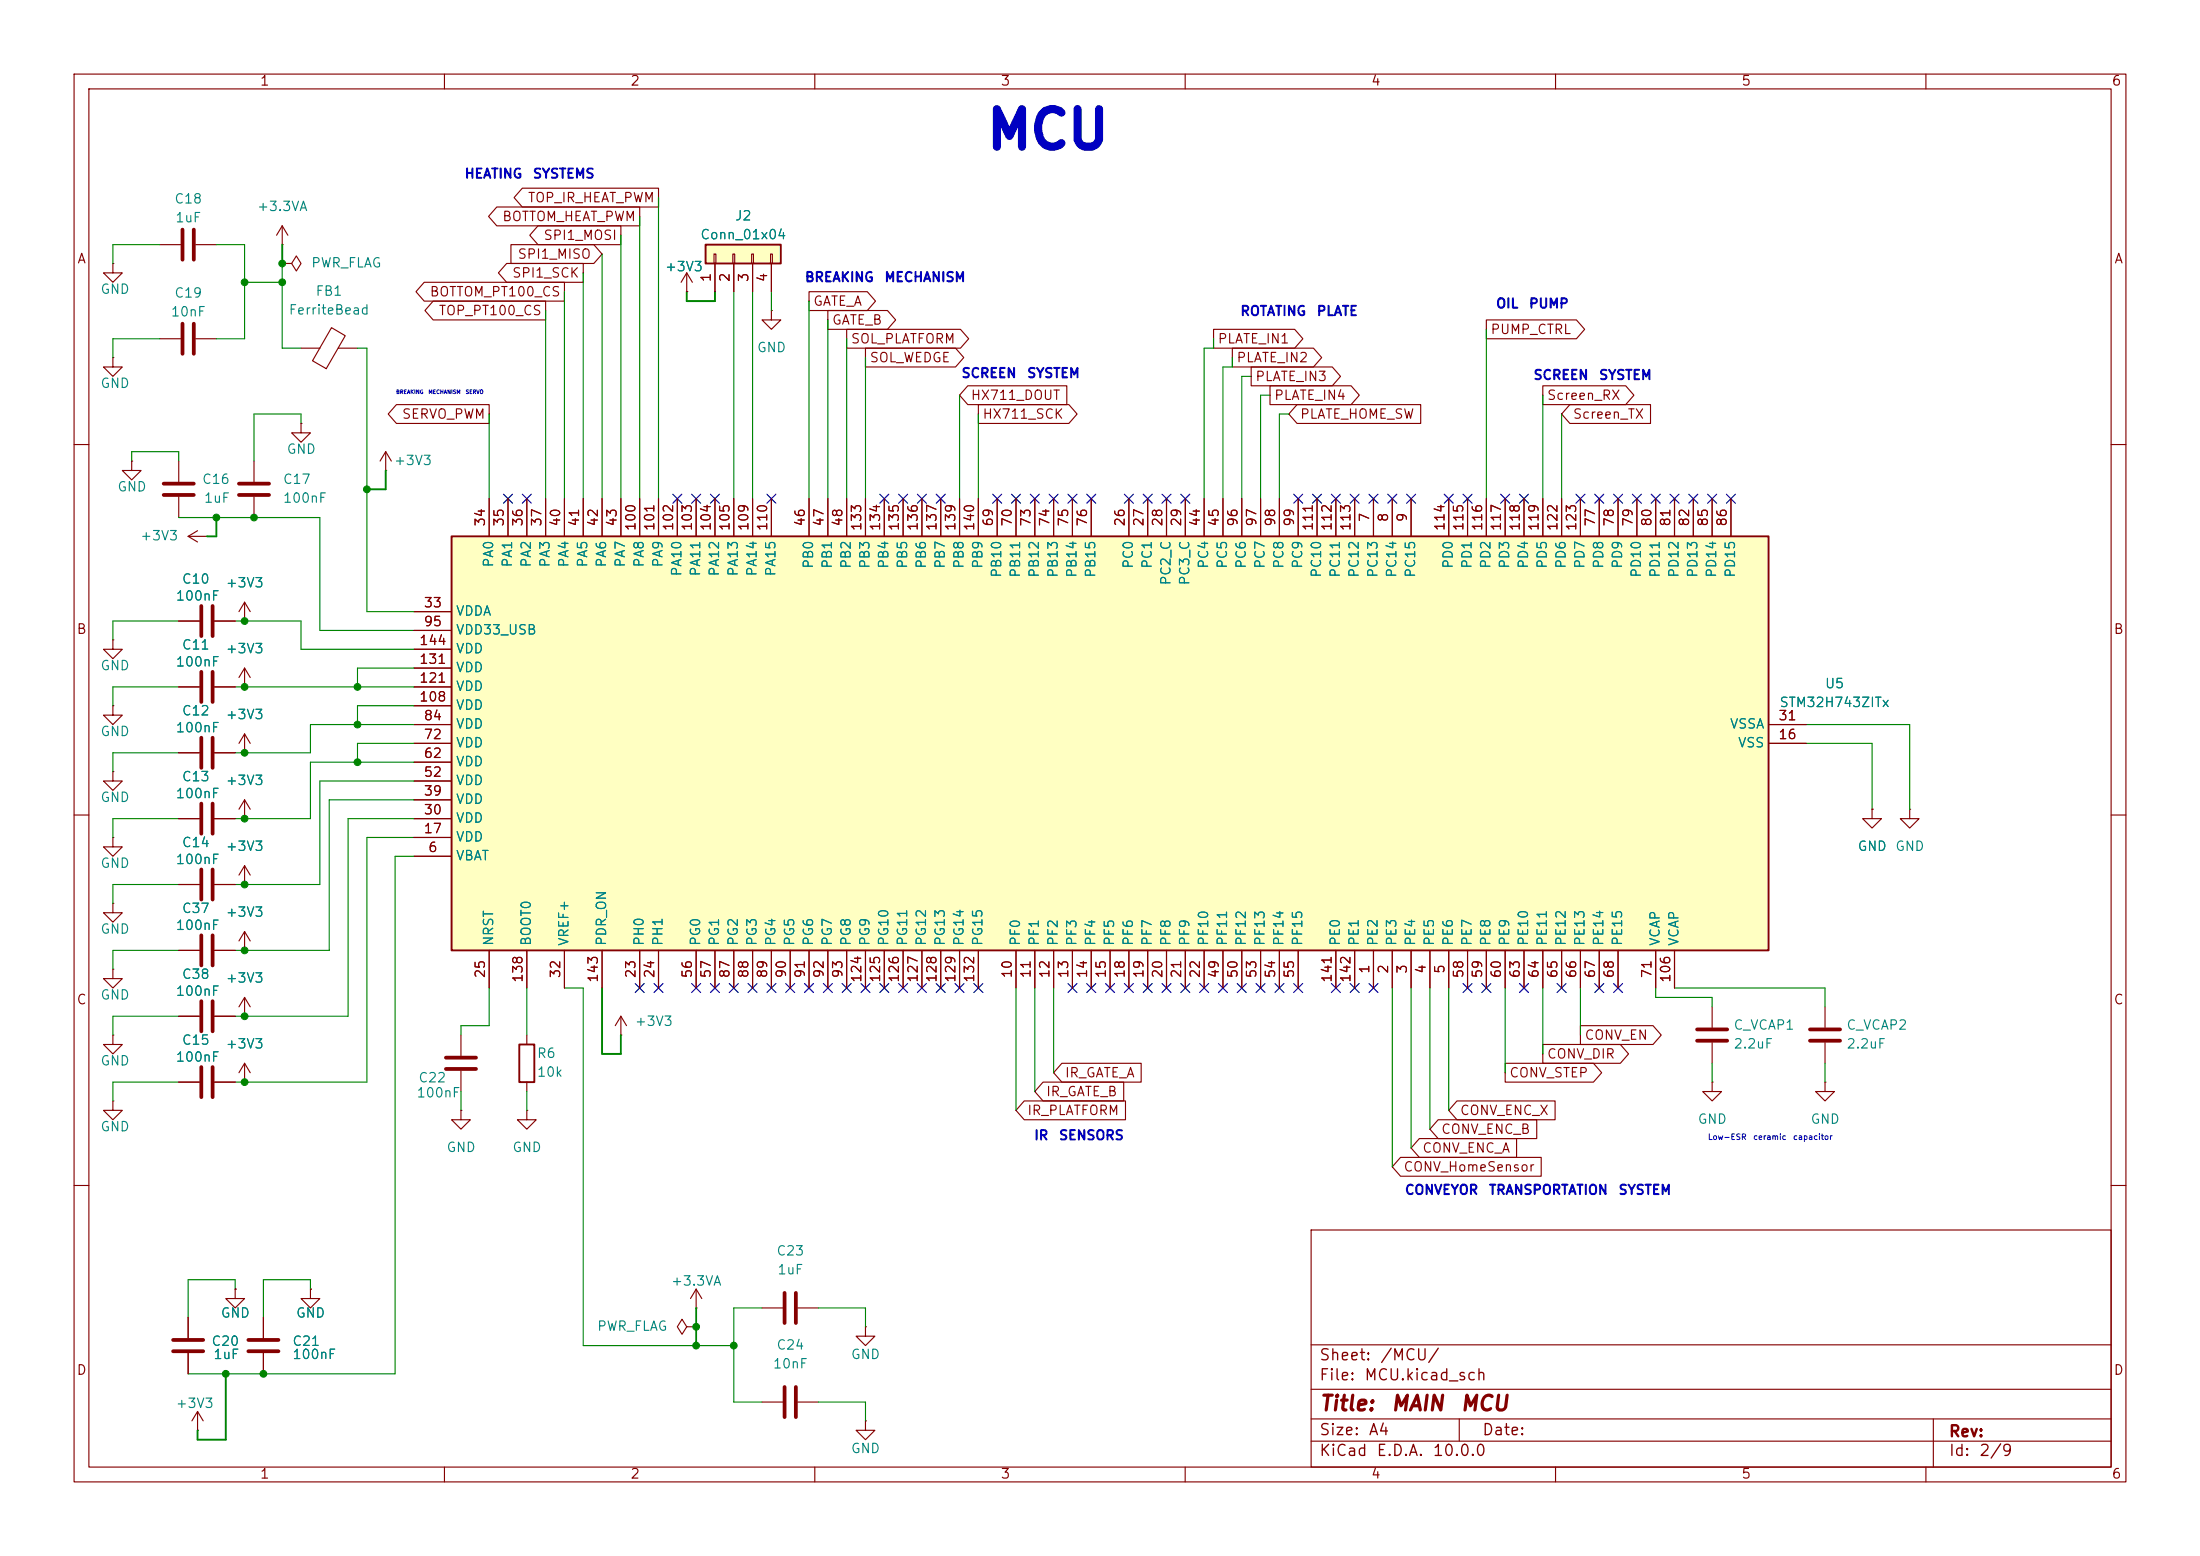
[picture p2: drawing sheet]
<svg xmlns="http://www.w3.org/2000/svg" width="297mm" height="210mm" viewBox="0 0 297 210" stroke-linecap="round" stroke-linejoin="round" font-family="sans-serif">
<g fill="none" stroke="#840000" stroke-width=".15">
<path d="M10 10h277v190h-277zM12 12h273v186h-273zM60 10v2M110 10v2M160 10v2M210 10v2M260 10v2M10 60h2M25.4 72.4l1.3 .8M25.4 72.4h2.5M26.7 71.6l-1.3 .8M27.9 72.4h.1"/>
<path d="M285 60h2M10 110h2M33 119.4h.1M33 116.8l-.7 1.3M33 116.8l.8 1.3M33 116.8v2.6M252.7 109.2v1.3h1.3l-1.3 1.3-1.2-1.3h1.2M252.7 109.2h.1M257.8 109.2v1.3h1.3l-1.3 1.3-1.3-1.3h1.3M257.8 109.2h.1M285 110h2M33 128.3h.1"/>
<path d="M33 125.7v2.6M33 125.7l-.7 1.3M33 125.7l.8 1.3M71.1 139.7v1.3M83.8 139.7h.1M83.8 137.2l-.7 1.2M83.8 137.2l.8 1.2M83.8 137.2v2.5M246.4 135.9v2.8M71.1 149.9v1.2h1.3l-1.3 1.3-1.3-1.3h1.3M71.1 149.9h.1M71.1 146.1v1.2"/>
<path d="M231.1 146.1v1.2h1.3l-1.3 1.3-1.2-1.3h1.2M231.1 146.1h.1M246.4 140.7v2.8M10 160h2M92.7 179.1l-.6 1-.7-1 .7-1 .6 1h1.3M94 179.1h.1M94 176.5h.1M94 174l.7 1.3M94 174l-.8 1.3M94 174v2.5M102.9 176.5h2.8M107.7 176.5h2.8"/>
<path d="M116.8 179.1v1.2h-1.2l1.2 1.3 1.3-1.3h-1.3M116.8 179.1h.1M177 166h108v32h-108zM285 160h2M60 198v2M102.9 189.2h2.8M107.7 189.2h2.8M110 198v2M116.8 191.8v1.2h-1.2l1.2 1.3 1.3-1.3h-1.3M116.8 191.8h.1M160 198v2M177 194.5h108"/>
<path d="M177 191.5h108M177 187.5h108M177 181.5h108M197 191.5v3M210 198v2M260 198v2M261 191.5v6.5"/>
</g>
<path d="M244.3 138.9h4.1M244.3 140.5h4.1M105.9 174.5v4.1M107.4 174.5v4.1M105.9 187.2v4.1M107.4 187.2v4.1" fill="none" stroke="#840000" stroke-width=".51"/>
<path d="M70.1 141h2v5.1h-2z" fill="none" stroke="#840000" stroke-width=".25"/>
<path d="M61 72.4h177.8v55.9h-177.8z" fill="#ffffc2"/>
<path d="M61 72.4h177.8v55.9h-177.8z" fill="none" stroke="#840000" stroke-width=".25"/>
<g fill="none" stroke="#840000" stroke-width=".15">
<path d="M15.2 35.6v1.2h1.3l-1.3 1.3-1.2-1.3h1.2M15.2 35.6h.1M21.6 33h2.8M26.4 33h2.8M38.1 33h.1M38.1 30.5l-.8 1.3M38.1 30.5l.8 1.3M38.1 30.5v2.5M92.7 39.4h.1M92.7 36.8l-.8 1.3M92.7 36.8l.8 1.3M92.7 36.8v2.6"/>
<path d="M15.2 48.3v1.2h1.3l-1.3 1.3-1.2-1.3h1.2M15.2 48.3h.1M21.6 45.7h2.8M26.4 45.7h2.8M40.6 57.2v1.2h1.3l-1.3 1.3-1.2-1.3h1.2M40.6 57.2h.1M17.8 62.2v1.3h1.2l-1.2 1.3-1.3-1.3h1.3M17.8 62.2h.1M66 67.3v5.1M68.6 67.3v5.1M71.1 67.3v5.1M73.7 67.3v5.1"/>
<path d="M76.2 67.3v5.1M78.7 67.3v5.1M81.3 67.3v5.1M83.8 67.3v5.1M86.4 67.3v5.1M88.9 67.3v5.1M91.4 67.3v5.1M94 67.3v5.1M96.5 67.3v5.1M99.1 67.3v5.1M101.6 67.3v5.1M104.1 67.3v5.1"/>
<path d="M109.2 67.3v5.1M111.8 67.3v5.1M114.3 67.3v5.1M116.8 67.3v5.1M119.4 67.3v5.1M121.9 67.3v5.1M124.5 67.3v5.1M127 67.3v5.1M129.5 67.3v5.1M132.1 67.3v5.1M134.6 67.3v5.1M137.2 67.3v5.1"/>
<path d="M139.7 67.3v5.1M142.2 67.3v5.1M144.8 67.3v5.1M147.3 67.3v5.1M152.4 67.3v5.1M154.9 67.3v5.1M157.5 67.3v5.1M160 67.3v5.1M162.6 67.3v5.1M165.1 67.3v5.1M167.6 67.3v5.1M170.2 67.3v5.1"/>
<path d="M172.7 67.3v5.1M175.3 67.3v5.1M177.8 67.3v5.1M180.3 67.3v5.1M182.9 67.3v5.1M185.4 67.3v5.1M188 67.3v5.1M190.5 67.3v5.1M195.6 67.3v5.1M198.1 67.3v5.1M200.7 67.3v5.1M203.2 67.3v5.1"/>
<path d="M205.7 67.3v5.1M208.3 67.3v5.1M210.8 67.3v5.1M213.4 67.3v5.1M215.9 67.3v5.1M218.4 67.3v5.1M221 67.3v5.1M223.5 67.3v5.1M226.1 67.3v5.1M228.6 67.3v5.1M231.1 67.3v5.1M233.7 67.3v5.1"/>
<path d="M33 92.7h.1M33 90.2l-.7 1.2M33 90.2l.8 1.2M33 90.2v2.5M55.9 97.8h5.1M55.9 82.6h5.1M55.9 85.1h5.1M55.9 95.3h5.1M55.9 92.7h5.1M55.9 90.2h5.1M55.9 87.6h5.1M238.8 97.8h5"/>
<path d="M55.9 115.6h5.1M55.9 100.3h5.1M55.9 113h5.1M55.9 110.5h5.1M55.9 108h5.1M55.9 105.4h5.1M55.9 102.9h5.1M238.8 100.3h5M66 128.3v5.1M71.1 128.3v5.1M76.2 128.3v5.1M81.3 128.3v5.1"/>
<path d="M86.4 128.3v5.1M88.9 128.3v5.1M94 128.3v5.1M96.5 128.3v5.1M99.1 128.3v5.1M101.6 128.3v5.1M104.1 128.3v5.1M106.7 128.3v5.1M109.2 128.3v5.1M111.8 128.3v5.1M114.3 128.3v5.1M116.8 128.3v5.1"/>
<path d="M119.4 128.3v5.1M121.9 128.3v5.1M124.5 128.3v5.1M127 128.3v5.1M129.5 128.3v5.1M132.1 128.3v5.1M137.2 128.3v5.1M139.7 128.3v5.1M142.2 128.3v5.1M144.8 128.3v5.1M147.3 128.3v5.1M149.9 128.3v5.1"/>
<path d="M152.4 128.3v5.1M154.9 128.3v5.1M157.5 128.3v5.1M160 128.3v5.1M162.6 128.3v5.1M165.1 128.3v5.1M167.6 128.3v5.1M170.2 128.3v5.1M172.7 128.3v5.1M175.3 128.3v5.1M180.3 128.3v5.1M182.9 128.3v5.1"/>
<path d="M185.4 128.3v5.1M188 128.3v5.1M190.5 128.3v5.1M193 128.3v5.1M195.6 128.3v5.1M198.1 128.3v5.1M200.7 128.3v5.1M203.2 128.3v5.1M205.7 128.3v5.1M208.3 128.3v5.1M210.8 128.3v5.1M213.4 128.3v5.1"/>
<path d="M215.9 128.3v5.1M218.4 128.3v5.1M223.5 128.3v5.1M226.1 128.3v5.1M246.4 146.1v1.2h1.2l-1.2 1.3-1.3-1.3h1.3M246.4 146.1h.1"/>
</g>
<path d="M24.6 31v4.1M26.2 31v4.1M24.6 43.7v4.1M26.2 43.7v4.1" fill="none" stroke="#840000" stroke-width=".51"/>
<path d="M95.2 33h10.2v2.6h-10.2z" fill="#ffffc2"/>
<path d="M95.2 33h10.2v2.6h-10.2z" fill="none" stroke="#840000" stroke-width=".25"/>
<g fill="none" stroke="#840000" stroke-width=".15">
<path d="M38.1 35.6h1.3l.6-1.1 .6 1.1-.6 1-.6-1M38.1 35.6h.1M57.3 38.1h18.9v2.5h-18.9l-1.1-1.2zM67.1 27.9h19.3v2.6h-19.3l-1.1-1.3zM68.4 35.6h10.3v2.5h-10.3l-1.1-1.3zM69 33h11.2l1.1 1.3-1.1 1.3h-11.2zM70.5 25.4h18.4v2.5h-18.4l-1.1-1.2zM72.6 30.5h11.2v2.5h-11.2l-1.1-1.2zM92.7 39.4h.1M96.4 34.3h.2v1.3h-.2zM96.5 35.6v3.8M98.9 34.3h.3v1.3h-.3z"/>
<path d="M99.1 35.6v3.8M101.5 34.3h.2v1.3h-.2zM101.6 35.6v3.8M104 34.3h.3v1.3h-.3zM104.1 35.6v3.8M109.2 39.4h7.9l1.1 1.2-1.1 1.3h-7.9zM40.6 47h2.6M44.8 44.2l1.8 1.1-2.6 4.5-1.8-1.1zM45.7 47h2.6M53.5 54.6h12.5v2.6h-12.5l-1.1-1.3zM58.5 40.6h15.2v2.6h-15.2l-1.1-1.3zM104.1 41.9v1.3h1.3l-1.3 1.3-1.2-1.3h1.2"/>
<path d="M104.1 41.9h.1M111.8 41.9h8l1.1 1.3-1.1 1.3h-8zM114.3 44.4h15.4l1.1 1.3-1.1 1.3h-15.4zM116.8 47h12.2l1.1 1.3-1.1 1.2h-12.2zM130.7 52.1h13.3v2.5h-13.3l-1.2-1.3zM132.1 54.6h12.2l1.1 1.3-1.1 1.3h-12.2zM163.8 44.4h11l1.1 1.3-1.1 1.3h-11zM166.4 47h10.9l1.1 1.3-1.1 1.2h-10.9zM168.9 49.5h11l1.1 1.3-1.1 1.3h-11zM171.4 52.1h11l1.1 1.2-1.1 1.3h-11zM175.1 54.6h16.7v2.6h-16.7l-1.1-1.3zM200.7 43.2h12.1l1.1 1.3-1.1 1.2h-12.1z"/>
<path d="M208.3 52.1h11.2l1.1 1.2-1.1 1.3h-11.2zM211.9 54.6h10.9v2.6h-10.9l-1.1-1.3zM24.1 62.2v2.8M24.1 67.1v2.8M34.3 62.2v2.8M34.3 67.1v2.8M52.1 63.5h.1M52.1 61l-.8 1.2M52.1 61l.7 1.2M52.1 61v2.5M66 67.3v5.1M68.6 67.3v5.1"/>
<path d="M71.1 67.3v5.1M73.7 67.3v5.1M76.2 67.3v5.1M78.7 67.3v5.1M81.3 67.3v5.1M83.8 67.3v5.1M86.4 67.3v5.1M88.9 67.3v5.1M91.4 67.3v5.1M94 67.3v5.1M96.5 67.3v5.1M99.1 67.3v5.1"/>
<path d="M101.6 67.3v5.1M104.1 67.3v5.1M109.2 67.3v5.1M111.8 67.3v5.1M114.3 67.3v5.1M116.8 67.3v5.1M119.4 67.3v5.1M121.9 67.3v5.1M124.5 67.3v5.1M127 67.3v5.1M129.5 67.3v5.1M132.1 67.3v5.1"/>
<path d="M134.6 67.3v5.1M137.2 67.3v5.1M139.7 67.3v5.1M142.2 67.3v5.1M144.8 67.3v5.1M147.3 67.3v5.1M152.4 67.3v5.1M154.9 67.3v5.1M157.5 67.3v5.1M160 67.3v5.1M162.6 67.3v5.1M165.1 67.3v5.1"/>
<path d="M167.6 67.3v5.1M170.2 67.3v5.1M172.7 67.3v5.1M175.3 67.3v5.1M177.8 67.3v5.1M180.3 67.3v5.1M182.9 67.3v5.1M185.4 67.3v5.1M188 67.3v5.1M190.5 67.3v5.1M195.6 67.3v5.1M198.1 67.3v5.1"/>
<path d="M200.7 67.3v5.1M203.2 67.3v5.1M205.7 67.3v5.1M208.3 67.3v5.1M210.8 67.3v5.1M213.4 67.3v5.1M215.9 67.3v5.1M218.4 67.3v5.1M221 67.3v5.1M223.5 67.3v5.1M226.1 67.3v5.1M228.6 67.3v5.1"/>
<path d="M231.1 67.3v5.1M233.7 67.3v5.1M15.2 86.4v1.2h1.3l-1.3 1.3-1.2-1.3h1.2M15.2 86.4h.1M15.2 95.3v1.2h1.3l-1.3 1.3-1.2-1.3h1.2M15.2 95.3h.1M24.1 92.7h2.8M24.1 83.8h2.8M29 92.7h2.7M29 83.8h2.7M33 83.8h.1M33 92.7h.1"/>
<path d="M33 81.3v2.5M33 99.1v2.5M33 99.1l-.7 1.2M33 99.1l.8 1.2M33 81.3l-.7 1.3M33 81.3l.8 1.3M55.9 92.7h5.1M55.9 97.8h5.1M55.9 82.6h5.1M55.9 85.1h5.1M55.9 95.3h5.1M55.9 90.2h5.1"/>
<path d="M55.9 87.6h5.1M238.8 97.8h5M15.2 113v1.3h1.3l-1.3 1.3-1.2-1.3h1.2M15.2 113h.1M15.2 104.1v1.3h1.3l-1.3 1.3-1.2-1.3h1.2M15.2 104.1h.1M24.1 119.4h2.8M24.1 110.5h2.8M24.1 101.6h2.8M29 119.4h2.7M29 110.5h2.7M29 101.6h2.7"/>
<path d="M33 110.5h.1M33 101.6h.1M33 119.4h.1M33 108v2.5M33 108l-.7 1.2M33 108l.8 1.2M55.9 110.5h5.1M55.9 115.6h5.1M55.9 100.3h5.1M55.9 113h5.1M55.9 108h5.1M55.9 105.4h5.1"/>
<path d="M55.9 102.9h5.1M238.8 100.3h5M252.7 109.2h.1M15.2 139.7v1.3h1.3l-1.3 1.2-1.2-1.2h1.2M15.2 139.7h.1M15.2 121.9v1.3h1.3l-1.3 1.3-1.2-1.3h1.2M15.2 121.9h.1M15.2 130.8v1.3h1.3l-1.3 1.3-1.2-1.3h1.2M15.2 130.8h.1M24.1 137.2h2.8M24.1 128.3h2.8M29 137.2h2.7"/>
<path d="M29 128.3h2.7M33 137.2h.1M33 128.3h.1M33 134.6l-.7 1.3M33 134.6l.8 1.3M33 134.6v2.6M62.2 139.7v2.8M66 128.3v5.1M71.1 128.3v5.1M76.2 128.3v5.1M81.3 128.3v5.1M86.4 128.3v5.1"/>
<path d="M88.9 128.3v5.1M94 128.3v5.1M96.5 128.3v5.1M99.1 128.3v5.1M101.6 128.3v5.1M104.1 128.3v5.1M106.7 128.3v5.1M109.2 128.3v5.1M111.8 128.3v5.1M114.3 128.3v5.1M116.8 128.3v5.1M119.4 128.3v5.1"/>
<path d="M121.9 128.3v5.1M124.5 128.3v5.1M127 128.3v5.1M129.5 128.3v5.1M132.1 128.3v5.1M137.2 128.3v5.1M139.7 128.3v5.1M142.2 128.3v5.1M144.8 128.3v5.1M147.3 128.3v5.1M149.9 128.3v5.1M152.4 128.3v5.1"/>
<path d="M154.9 128.3v5.1M157.5 128.3v5.1M160 128.3v5.1M162.6 128.3v5.1M165.1 128.3v5.1M167.6 128.3v5.1M170.2 128.3v5.1M172.7 128.3v5.1M175.3 128.3v5.1M180.3 128.3v5.1M182.9 128.3v5.1M185.4 128.3v5.1"/>
<path d="M188 128.3v5.1M190.5 128.3v5.1M193 128.3v5.1M195.6 128.3v5.1M198.1 128.3v5.1M200.7 128.3v5.1M203.2 128.3v5.1M205.7 128.3v5.1M208.3 128.3v5.1M210.8 128.3v5.1M213.4 138.4h9.8l1.1 1.3-1.1 1.3h-9.8zM213.4 128.3v5.1"/>
<path d="M215.9 128.3v5.1M218.4 128.3v5.1M223.5 128.3v5.1M226.1 128.3v5.1M231.1 135.9v2.8M15.2 148.6v1.3h1.3l-1.3 1.2-1.2-1.2h1.2M15.2 148.6h.1M24.1 146.1h2.8M29 146.1h2.7M33 146.1h.1M33 143.5v2.6M33 143.5l-.7 1.3"/>
<path d="M33 143.5l.8 1.3M62.2 149.9v1.2h1.3l-1.3 1.3-1.2-1.3h1.2M62.2 149.9h.1M62.2 144.5v2.8M138.3 148.6h13.6v2.5h-13.6l-1.1-1.2zM140.8 146h10.9v2.6h-10.9l-1.1-1.3zM143.4 143.5h10.7v2.6h-10.7l-1.2-1.3zM189.1 156.2h19v2.6h-19l-1.1-1.3zM191.6 153.7h13.1v2.5h-13.1l-1.1-1.3zM194.2 151.1h13.3v2.6h-13.3l-1.2-1.3zM196.7 148.6h13.2v2.5h-13.2l-1.1-1.2zM203.2 143.5h11.9l1.1 1.3-1.1 1.3h-11.9z"/>
<path d="M208.3 141h10.4l1.2 1.2-1.2 1.3h-10.4zM231.1 140.7v2.8M25.4 177.8v2.8M31.7 174v1.3h1.3l-1.3 1.2-1.2-1.2h1.2M31.7 174h.1M35.6 177.8v2.8M41.9 174v1.3h1.3l-1.3 1.2-1.3-1.2h1.3M41.9 174h.1M25.4 182.6v2.8M26.7 193h.1M26.7 190.5l-.8 1.3M26.7 190.5l.7 1.3"/>
<path d="M26.7 190.5v2.5M35.6 182.6v2.8"/>
</g>
<g fill="none" stroke="#840000" stroke-width=".51">
<path d="M22.1 65.3h4.1M22.1 66.8h4.1M32.3 65.3h4M32.3 66.8h4M27.2 81.8v4.1M27.2 90.7v4M27.2 99.6v4M28.7 81.8v4.1M28.7 90.7v4M28.7 99.6v4M27.2 108.5v4M27.2 117.3v4.1"/>
<path d="M28.7 108.5v4M28.7 117.3v4.1M27.2 126.2v4.1M27.2 135.1v4.1M28.7 126.2v4.1M28.7 135.1v4.1M229.1 138.9h4.1M27.2 144v4.1M28.7 144v4.1M60.2 142.7h4.1M60.2 144.3h4.1M229.1 140.5h4.1"/>
<path d="M23.4 182.4h4M23.4 180.8h4M33.5 182.4h4.1M33.5 180.8h4.1"/>
</g>
<g fill="none" stroke="#008400" stroke-width=".15">
<path d="M21.6 33h-6.4v2.6M29.2 33h3.8v12.7h-3.8M33 38.1h5.1M38.1 35.6v11.4h2.5M76.2 39.4v27.9M78.7 36.8v30.5M81.3 34.3v33M83.8 31.8v35.5M86.4 29.2v38.1M88.9 26.7v40.6M99.1 39.4v27.9M101.6 39.4v27.9"/>
<path d="M104.1 39.4v2.5M21.6 45.7h-6.4v2.6M40.6 57.2v-1.3h-6.3v6.3M48.3 47h1.2v35.6h6.4M66 55.9v11.4M73.7 41.9v25.4M109.2 40.6v26.7M111.8 43.2v24.1M114.3 45.7v21.6M116.8 48.3v19M129.5 53.3v14M132.1 55.9v11.4"/>
<path d="M163.8 45.7v1.3h-1.2v20.3M166.4 48.3v1.2h-1.3v17.8M168.9 50.8h-1.3v16.5M171.4 53.3h-1.2v14M174 55.9h-1.3v11.4M200.7 44.5v22.8M208.3 53.3v14M210.8 55.9v11.4M17.8 62.2v-1.2h6.3v1.2M24.1 69.9h19.1v15.2h12.7M24.1 83.8h-8.9v2.6M24.1 92.7h-8.9v2.6"/>
<path d="M31.7 83.8h8.9v3.8h15.3M31.7 92.7h24.2M55.9 97.8h-14v3.8h-10.2M55.9 95.3h-7.6v2.5M55.9 90.2h-7.6v2.5M243.8 97.8h14v11.4M24.1 101.6h-8.9v2.5M24.1 110.5h-8.9v2.5M24.1 119.4h-8.9v2.5M55.9 113h-6.4v33.1h-17.8M55.9 108h-11.5v20.3h-12.7M55.9 110.5h-8.9v26.7h-15.3"/>
<path d="M55.9 102.9h-14v7.6h-10.2M55.9 105.4h-12.7v14h-11.5M55.9 115.6h-2.6v69.8h-27.9M55.9 100.3h-7.6v2.6M243.8 100.3h8.9v8.9M24.1 128.3h-8.9v2.5M24.1 137.2h-8.9v2.5M66 133.4v5h-3.8v1.3M71.1 133.4v6.3M76.2 133.4h2.5v48.2h20.4M137.2 133.4v16.5M139.7 133.4v13.9"/>
<path d="M142.2 133.4v11.4M188 133.4v24.1M190.5 133.4v21.5M193 133.4v19M195.6 133.4v16.5M203.2 133.4v11.4M208.3 133.4v8.8M213.4 133.4v6.3M223.5 133.4v1.2h7.6v1.3M226.1 133.4h20.3v2.5M24.1 146.1h-8.9v2.5M62.2 147.3v2.6"/>
<path d="M71.1 147.3v2.6M231.1 143.5v2.6M246.4 143.5v2.6M31.7 174v-1.3h-6.3v5.1M41.9 174v-1.3h-6.3v5.1M102.9 176.5h-3.8v12.7h3.8M110.5 176.5h6.3v2.6M110.5 189.2h6.3v2.6"/>
</g>
<path d="M38.1 33v2.6M92.7 39.4v1.2h3.8v-1.2M29.2 69.9v2.5h-1.3M52.1 63.5v2.5h-2.6M81.3 133.4v8.8h2.5v-2.5M94 176.5v5.1M30.5 185.4v8.9h-3.8v-1.3" fill="none" stroke="#008400" stroke-width=".25"/>
<g fill="none" stroke="#000084" stroke-width=".15">
<path d="M68 66.7l1.2 1.2M69.2 66.7l-1.2 1.2M70.5 66.7l1.2 1.2M71.7 66.7l-1.2 1.2M90.8 66.7l1.2 1.2M92 66.7l-1.2 1.2M93.4 66.7l1.2 1.2M94.6 66.7l-1.2 1.2M95.9 66.7l1.2 1.2M97.1 66.7l-1.2 1.2M103.5 66.7l1.2 1.2M104.7 66.7l-1.2 1.2"/>
<path d="M118.8 66.7l1.2 1.2M120 66.7l-1.2 1.2M121.3 66.7l1.2 1.2M122.5 66.7l-1.2 1.2M123.9 66.7l1.2 1.2M125.1 66.7l-1.2 1.2M126.4 66.7l1.2 1.2M127.6 66.7l-1.2 1.2M134 66.7l1.2 1.2M135.2 66.7l-1.2 1.2M136.6 66.7l1.2 1.2M137.8 66.7l-1.2 1.2"/>
<path d="M139.1 66.7l1.2 1.2M140.3 66.7l-1.2 1.2M141.6 66.7l1.2 1.2M142.8 66.7l-1.2 1.2M144.2 66.7l1.2 1.2M145.4 66.7l-1.2 1.2M146.7 66.7l1.2 1.2M147.9 66.7l-1.2 1.2M151.8 66.7l1.2 1.2M153 66.7l-1.2 1.2M154.3 66.7l1.2 1.2M155.5 66.7l-1.2 1.2"/>
<path d="M156.9 66.7l1.2 1.2M158.1 66.7l-1.2 1.2M159.4 66.7l1.2 1.2M160.6 66.7l-1.2 1.2M174.7 66.7l1.2 1.2M175.9 66.7l-1.2 1.2M177.2 66.7l1.2 1.2M178.4 66.7l-1.2 1.2M179.7 66.7l1.2 1.2M180.9 66.7l-1.2 1.2M182.3 66.7l1.2 1.2M183.5 66.7l-1.2 1.2"/>
<path d="M184.8 66.7l1.2 1.2M186 66.7l-1.2 1.2M187.4 66.7l1.2 1.2M188.6 66.7l-1.2 1.2M189.9 66.7l1.2 1.2M191.1 66.7l-1.2 1.2M195 66.7l1.2 1.2M196.2 66.7l-1.2 1.2M197.5 66.7l1.2 1.2M198.7 66.7l-1.2 1.2M202.6 66.7l1.2 1.2M203.8 66.7l-1.2 1.2"/>
<path d="M205.1 66.7l1.2 1.2M206.3 66.7l-1.2 1.2M212.8 66.7l1.2 1.2M214 66.7l-1.2 1.2M215.3 66.7l1.2 1.2M216.5 66.7l-1.2 1.2M217.8 66.7l1.2 1.2M219 66.7l-1.2 1.2M220.4 66.7l1.2 1.2M221.6 66.7l-1.2 1.2M222.9 66.7l1.2 1.2M224.1 66.7l-1.2 1.2"/>
<path d="M225.5 66.7l1.2 1.2M226.7 66.7l-1.2 1.2M228 66.7l1.2 1.2M229.2 66.7l-1.2 1.2M230.5 66.7l1.2 1.2M231.7 66.7l-1.2 1.2M233.1 66.7l1.2 1.2M234.3 66.7l-1.2 1.2M85.8 132.7l1.2 1.3M87 132.7l-1.2 1.3M88.3 132.7l1.2 1.3M89.5 132.7l-1.2 1.3"/>
<path d="M93.4 132.7l1.2 1.3M94.6 132.7l-1.2 1.3M95.9 132.7l1.2 1.3M97.1 132.7l-1.2 1.3M98.5 132.7l1.2 1.3M99.7 132.7l-1.2 1.3M101 132.7l1.2 1.3M102.2 132.7l-1.2 1.3M103.5 132.7l1.2 1.3M104.7 132.7l-1.2 1.3M106.1 132.7l1.2 1.3M107.3 132.7l-1.2 1.3"/>
<path d="M108.6 132.7l1.2 1.3M109.8 132.7l-1.2 1.3M111.2 132.7l1.2 1.3M112.4 132.7l-1.2 1.3M113.7 132.7l1.2 1.3M114.9 132.7l-1.2 1.3M116.2 132.7l1.2 1.3M117.4 132.7l-1.2 1.3M118.8 132.7l1.2 1.3M120 132.7l-1.2 1.3M121.3 132.7l1.2 1.3M122.5 132.7l-1.2 1.3"/>
<path d="M123.9 132.7l1.2 1.3M125.1 132.7l-1.2 1.3M126.4 132.7l1.2 1.3M127.6 132.7l-1.2 1.3M128.9 132.7l1.2 1.3M130.1 132.7l-1.2 1.3M131.5 132.7l1.2 1.3M132.7 132.7l-1.2 1.3M144.2 132.7l1.2 1.3M145.4 132.7l-1.2 1.3M146.7 132.7l1.2 1.3M147.9 132.7l-1.2 1.3"/>
<path d="M149.3 132.7l1.2 1.3M150.5 132.7l-1.2 1.3M151.8 132.7l1.2 1.3M153 132.7l-1.2 1.3M154.3 132.7l1.2 1.3M155.5 132.7l-1.2 1.3M156.9 132.7l1.2 1.3M158.1 132.7l-1.2 1.3M159.4 132.7l1.2 1.3M160.6 132.7l-1.2 1.3M162 132.7l1.2 1.3M163.2 132.7l-1.2 1.3"/>
<path d="M164.5 132.7l1.2 1.3M165.7 132.7l-1.2 1.3M167 132.7l1.2 1.3M168.2 132.7l-1.2 1.3M169.6 132.7l1.2 1.3M170.8 132.7l-1.2 1.3M172.1 132.7l1.2 1.3M173.3 132.7l-1.2 1.3M174.7 132.7l1.2 1.3M175.9 132.7l-1.2 1.3M179.7 132.7l1.2 1.3M180.9 132.7l-1.2 1.3"/>
<path d="M182.3 132.7l1.2 1.3M183.5 132.7l-1.2 1.3M184.8 132.7l1.2 1.3M186 132.7l-1.2 1.3M197.5 132.7l1.2 1.3M198.7 132.7l-1.2 1.3M200.1 132.7l1.2 1.3M201.3 132.7l-1.2 1.3M205.1 132.7l1.2 1.3M206.3 132.7l-1.2 1.3M210.2 132.7l1.2 1.3M211.4 132.7l-1.2 1.3"/>
<path d="M215.3 132.7l1.2 1.3M216.5 132.7l-1.2 1.3M217.8 132.7l1.2 1.3M219 132.7l-1.2 1.3"/>
</g>
<g fill="#008400" stroke="#008400" stroke-width=".14">
<circle cx="99.1" cy="181.6" r=".46"/>
<circle cx="48.3" cy="92.7" r=".46"/>
<circle cx="33" cy="83.8" r=".46"/>
<circle cx="33" cy="92.7" r=".46"/>
<circle cx="48.3" cy="97.8" r=".46"/>
<circle cx="33" cy="101.6" r=".46"/>
<circle cx="33" cy="110.5" r=".46"/>
<circle cx="48.3" cy="102.9" r=".46"/>
<circle cx="33" cy="119.4" r=".46"/>
<circle cx="33" cy="128.3" r=".46"/>
<circle cx="33" cy="146.1" r=".46"/>
<circle cx="94" cy="179.1" r=".46"/>
<circle cx="94" cy="181.6" r=".46"/>
<circle cx="35.6" cy="185.4" r=".46"/>
<circle cx="30.5" cy="185.4" r=".46"/>
<circle cx="33" cy="137.2" r=".46"/>
<circle cx="34.3" cy="69.9" r=".46"/>
<circle cx="29.2" cy="69.9" r=".46"/>
<circle cx="33" cy="38.1" r=".46"/>
<circle cx="49.5" cy="66" r=".46"/>
<circle cx="38.1" cy="35.6" r=".46"/>
<circle cx="38.1" cy="38.1" r=".46"/>
</g>
<text font-size="5.1" fill="#0000c2" x="132.9" y="21.3">MCU</text>
<g font-size="2" fill="#840000">
<text x="178" y="190.9">Title:</text>
<text x="187.7" y="190.9">MAIN</text>
<text x="197" y="190.9">MCU</text>
</g>
<g font-size="1.5" fill="#840000">
<text x="178" y="184">Sheet:</text>
<text x="186.2" y="184">/MCU/</text>
<text x="178" y="186.7">File:</text>
<text x="184.1" y="186.7">MCU.kicad_sch</text>
<text x="178" y="196.9">KiCad</text>
<text x="178" y="194.1">Size:</text>
<text x="184.7" y="194.1">A4</text>
<text x="185.7" y="196.9">E.D.A.</text>
<text x="193.3" y="196.9">10.0.0</text>
<text x="200" y="194.1">Date:</text>
<text x="263" y="194.3">Rev:</text>
<text x="263" y="196.9">Id:</text>
<text x="267.1" y="196.9">2/9</text>
</g>
<g font-size="1.3" fill="#840000">
<text x="35" y="11.9">1</text>
<text x="85" y="11.9">2</text>
<text x="135" y="11.9">3</text>
<text x="185" y="11.9">4</text>
<text x="235" y="11.9">5</text>
<text x="285" y="11.9">6</text>
<text x="71.2" y="27.6">TOP_IR_HEAT_PWM</text>
<text x="10.3" y="35.9">A</text>
<text x="67.7" y="30.2">BOTTOM_HEAT_PWM</text>
<text x="69.8" y="35.2">SPI1_MISO</text>
<text x="73.3" y="32.7">SPI1_MOSI</text>
<text x="285.3" y="35.9">A</text>
<text x="57.9" y="40.3">BOTTOM_PT100_CS</text>
<text x="69" y="37.8">SPI1_SCK</text>
<text x="96.3" y="38.2" transform="rotate(-90 96.3 38.2)">1</text>
<text x="98.8" y="38.2" transform="rotate(-90 98.8 38.2)">2</text>
<text x="101.3" y="38.2" transform="rotate(-90 101.3 38.2)">3</text>
<text x="103.9" y="38.2" transform="rotate(-90 103.9 38.2)">4</text>
<text x="109.7" y="41.6">GATE_A</text>
<text x="59.1" y="42.9">TOP_PT100_CS</text>
<text x="112.2" y="44.1">GATE_B</text>
<text x="114.8" y="46.7">SOL_PLATFORM</text>
<text x="164.3" y="46.7">PLATE_IN1</text>
<text x="201.1" y="45.4">PUMP_CTRL</text>
<text x="117.3" y="49.2">SOL_WEDGE</text>
<text x="166.8" y="49.2">PLATE_IN2</text>
<text x="169.4" y="51.8">PLATE_IN3</text>
<text x="54.2" y="56.8">SERVO_PWM</text>
<text x="131" y="54.3">HX711_DOUT</text>
<text x="132.6" y="56.8">HX711_SCK</text>
<text x="171.9" y="54.3">PLATE_IN4</text>
<text x="175.4" y="56.8">PLATE_HOME_SW</text>
<text x="208.8" y="54.3">Screen_RX</text>
<text x="212.2" y="56.8">Screen_TX</text>
<text x="65.8" y="71.2" transform="rotate(-90 65.8 71.2)">34</text>
<text x="68.3" y="71.2" transform="rotate(-90 68.3 71.2)">35</text>
<text x="70.9" y="71.2" transform="rotate(-90 70.9 71.2)">36</text>
<text x="73.4" y="71.2" transform="rotate(-90 73.4 71.2)">37</text>
<text x="75.9" y="71.2" transform="rotate(-90 75.9 71.2)">40</text>
<text x="78.5" y="71.2" transform="rotate(-90 78.5 71.2)">41</text>
<text x="81" y="71.2" transform="rotate(-90 81 71.2)">42</text>
<text x="83.6" y="71.2" transform="rotate(-90 83.6 71.2)">43</text>
<text x="86.1" y="71.8" transform="rotate(-90 86.1 71.8)">100</text>
<text x="88.6" y="71.8" transform="rotate(-90 88.6 71.8)">101</text>
<text x="91.2" y="71.8" transform="rotate(-90 91.2 71.8)">102</text>
<text x="93.7" y="71.8" transform="rotate(-90 93.7 71.8)">103</text>
<text x="96.3" y="71.8" transform="rotate(-90 96.3 71.8)">104</text>
<text x="98.8" y="71.8" transform="rotate(-90 98.8 71.8)">105</text>
<text x="101.3" y="71.8" transform="rotate(-90 101.3 71.8)">109</text>
<text x="103.9" y="71.8" transform="rotate(-90 103.9 71.8)">110</text>
<text x="109" y="71.2" transform="rotate(-90 109 71.2)">46</text>
<text x="111.5" y="71.2" transform="rotate(-90 111.5 71.2)">47</text>
<text x="114" y="71.2" transform="rotate(-90 114 71.2)">48</text>
<text x="116.6" y="71.8" transform="rotate(-90 116.6 71.8)">133</text>
<text x="119.1" y="71.8" transform="rotate(-90 119.1 71.8)">134</text>
<text x="121.7" y="71.8" transform="rotate(-90 121.7 71.8)">135</text>
<text x="124.2" y="71.8" transform="rotate(-90 124.2 71.8)">136</text>
<text x="126.7" y="71.8" transform="rotate(-90 126.7 71.8)">137</text>
<text x="129.3" y="71.8" transform="rotate(-90 129.3 71.8)">139</text>
<text x="131.8" y="71.8" transform="rotate(-90 131.8 71.8)">140</text>
<text x="134.4" y="71.2" transform="rotate(-90 134.4 71.2)">69</text>
<text x="136.9" y="71.2" transform="rotate(-90 136.9 71.2)">70</text>
<text x="139.4" y="71.2" transform="rotate(-90 139.4 71.2)">73</text>
<text x="142" y="71.2" transform="rotate(-90 142 71.2)">74</text>
<text x="144.5" y="71.2" transform="rotate(-90 144.5 71.2)">75</text>
<text x="147.1" y="71.2" transform="rotate(-90 147.1 71.2)">76</text>
<text x="152.1" y="71.2" transform="rotate(-90 152.1 71.2)">26</text>
<text x="154.7" y="71.2" transform="rotate(-90 154.7 71.2)">27</text>
<text x="157.2" y="71.2" transform="rotate(-90 157.2 71.2)">28</text>
<text x="159.8" y="71.2" transform="rotate(-90 159.8 71.2)">29</text>
<text x="162.3" y="71.2" transform="rotate(-90 162.3 71.2)">44</text>
<text x="164.8" y="71.2" transform="rotate(-90 164.8 71.2)">45</text>
<text x="167.4" y="71.2" transform="rotate(-90 167.4 71.2)">96</text>
<text x="169.9" y="71.2" transform="rotate(-90 169.9 71.2)">97</text>
<text x="172.5" y="71.2" transform="rotate(-90 172.5 71.2)">98</text>
<text x="175" y="71.2" transform="rotate(-90 175 71.2)">99</text>
<text x="177.5" y="71.8" transform="rotate(-90 177.5 71.8)">111</text>
<text x="180.1" y="71.8" transform="rotate(-90 180.1 71.8)">112</text>
<text x="182.6" y="71.8" transform="rotate(-90 182.6 71.8)">113</text>
<text x="185.2" y="70.6" transform="rotate(-90 185.2 70.6)">7</text>
<text x="187.7" y="70.6" transform="rotate(-90 187.7 70.6)">8</text>
<text x="190.2" y="70.6" transform="rotate(-90 190.2 70.6)">9</text>
<text x="195.3" y="71.8" transform="rotate(-90 195.3 71.8)">114</text>
<text x="197.9" y="71.8" transform="rotate(-90 197.9 71.8)">115</text>
<text x="200.4" y="71.8" transform="rotate(-90 200.4 71.8)">116</text>
<text x="202.9" y="71.8" transform="rotate(-90 202.9 71.8)">117</text>
<text x="205.5" y="71.8" transform="rotate(-90 205.5 71.8)">118</text>
<text x="208" y="71.8" transform="rotate(-90 208 71.8)">119</text>
<text x="210.6" y="71.8" transform="rotate(-90 210.6 71.8)">122</text>
<text x="213.1" y="71.8" transform="rotate(-90 213.1 71.8)">123</text>
<text x="215.6" y="71.2" transform="rotate(-90 215.6 71.2)">77</text>
<text x="218.2" y="71.2" transform="rotate(-90 218.2 71.2)">78</text>
<text x="220.7" y="71.2" transform="rotate(-90 220.7 71.2)">79</text>
<text x="223.3" y="71.2" transform="rotate(-90 223.3 71.2)">80</text>
<text x="225.8" y="71.2" transform="rotate(-90 225.8 71.2)">81</text>
<text x="228.3" y="71.2" transform="rotate(-90 228.3 71.2)">82</text>
<text x="230.9" y="71.2" transform="rotate(-90 230.9 71.2)">85</text>
<text x="233.4" y="71.2" transform="rotate(-90 233.4 71.2)">86</text>
<text x="57.1" y="82.3">33</text>
<text x="10.3" y="85.9">B</text>
<text x="56.5" y="89.9">131</text>
<text x="56.5" y="87.4">144</text>
<text x="57.1" y="84.8">95</text>
<text x="285.3" y="85.9">B</text>
<text x="56.5" y="95">108</text>
<text x="56.5" y="92.5">121</text>
<text x="57.1" y="100.1">72</text>
<text x="57.1" y="97.5">84</text>
<text x="240" y="100.1">16</text>
<text x="240" y="97.5">31</text>
<text x="57.1" y="107.7">39</text>
<text x="57.1" y="105.2">52</text>
<text x="57.1" y="102.6">62</text>
<text x="57.1" y="112.8">17</text>
<text x="57.1" y="110.2">30</text>
<text x="57.7" y="115.3">6</text>
<text x="185.2" y="131.5" transform="rotate(-90 185.2 131.5)">1</text>
<text x="187.7" y="131.5" transform="rotate(-90 187.7 131.5)">2</text>
<text x="190.2" y="131.5" transform="rotate(-90 190.2 131.5)">3</text>
<text x="192.8" y="131.5" transform="rotate(-90 192.8 131.5)">4</text>
<text x="195.3" y="131.5" transform="rotate(-90 195.3 131.5)">5</text>
<text x="10.3" y="135.9">C</text>
<text x="65.8" y="132.1" transform="rotate(-90 65.8 132.1)">25</text>
<text x="70.9" y="132.7" transform="rotate(-90 70.9 132.7)">138</text>
<text x="75.9" y="132.1" transform="rotate(-90 75.9 132.1)">32</text>
<text x="81" y="132.7" transform="rotate(-90 81 132.7)">143</text>
<text x="86.1" y="132.1" transform="rotate(-90 86.1 132.1)">23</text>
<text x="88.6" y="132.1" transform="rotate(-90 88.6 132.1)">24</text>
<text x="93.7" y="132.1" transform="rotate(-90 93.7 132.1)">56</text>
<text x="96.3" y="132.1" transform="rotate(-90 96.3 132.1)">57</text>
<text x="98.8" y="132.1" transform="rotate(-90 98.8 132.1)">87</text>
<text x="101.3" y="132.1" transform="rotate(-90 101.3 132.1)">88</text>
<text x="103.9" y="132.1" transform="rotate(-90 103.9 132.1)">89</text>
<text x="106.4" y="132.1" transform="rotate(-90 106.4 132.1)">90</text>
<text x="109" y="132.1" transform="rotate(-90 109 132.1)">91</text>
<text x="111.5" y="132.1" transform="rotate(-90 111.5 132.1)">92</text>
<text x="114" y="132.1" transform="rotate(-90 114 132.1)">93</text>
<text x="116.6" y="132.7" transform="rotate(-90 116.6 132.7)">124</text>
<text x="119.1" y="132.7" transform="rotate(-90 119.1 132.7)">125</text>
<text x="121.7" y="132.7" transform="rotate(-90 121.7 132.7)">126</text>
<text x="124.2" y="132.7" transform="rotate(-90 124.2 132.7)">127</text>
<text x="126.7" y="132.7" transform="rotate(-90 126.7 132.7)">128</text>
<text x="129.3" y="132.7" transform="rotate(-90 129.3 132.7)">129</text>
<text x="131.8" y="132.7" transform="rotate(-90 131.8 132.7)">132</text>
<text x="136.9" y="132.1" transform="rotate(-90 136.9 132.1)">10</text>
<text x="139.4" y="132.1" transform="rotate(-90 139.4 132.1)">11</text>
<text x="142" y="132.1" transform="rotate(-90 142 132.1)">12</text>
<text x="144.5" y="132.1" transform="rotate(-90 144.5 132.1)">13</text>
<text x="147.1" y="132.1" transform="rotate(-90 147.1 132.1)">14</text>
<text x="149.6" y="132.1" transform="rotate(-90 149.6 132.1)">15</text>
<text x="152.1" y="132.1" transform="rotate(-90 152.1 132.1)">18</text>
<text x="154.7" y="132.1" transform="rotate(-90 154.7 132.1)">19</text>
<text x="157.2" y="132.1" transform="rotate(-90 157.2 132.1)">20</text>
<text x="159.8" y="132.1" transform="rotate(-90 159.8 132.1)">21</text>
<text x="162.3" y="132.1" transform="rotate(-90 162.3 132.1)">22</text>
<text x="164.8" y="132.1" transform="rotate(-90 164.8 132.1)">49</text>
<text x="167.4" y="132.1" transform="rotate(-90 167.4 132.1)">50</text>
<text x="169.9" y="132.1" transform="rotate(-90 169.9 132.1)">53</text>
<text x="172.5" y="132.1" transform="rotate(-90 172.5 132.1)">54</text>
<text x="175" y="132.1" transform="rotate(-90 175 132.1)">55</text>
<text x="180.1" y="132.7" transform="rotate(-90 180.1 132.7)">141</text>
<text x="182.6" y="132.7" transform="rotate(-90 182.6 132.7)">142</text>
<text x="197.9" y="132.1" transform="rotate(-90 197.9 132.1)">58</text>
<text x="200.4" y="132.1" transform="rotate(-90 200.4 132.1)">59</text>
<text x="202.9" y="132.1" transform="rotate(-90 202.9 132.1)">60</text>
<text x="205.5" y="132.1" transform="rotate(-90 205.5 132.1)">63</text>
<text x="208" y="132.1" transform="rotate(-90 208 132.1)">64</text>
<text x="210.6" y="132.1" transform="rotate(-90 210.6 132.1)">65</text>
<text x="213.1" y="132.1" transform="rotate(-90 213.1 132.1)">66</text>
<text x="215.6" y="132.1" transform="rotate(-90 215.6 132.1)">67</text>
<text x="218.2" y="132.1" transform="rotate(-90 218.2 132.1)">68</text>
<text x="223.3" y="132.1" transform="rotate(-90 223.3 132.1)">71</text>
<text x="225.8" y="132.7" transform="rotate(-90 225.8 132.7)">106</text>
<text x="285.3" y="135.9">C</text>
<text x="208.8" y="143.2">CONV_DIR</text>
<text x="213.8" y="140.7">CONV_EN</text>
<text x="141.1" y="148.3">IR_GATE_B</text>
<text x="143.7" y="145.7">IR_GATE_A</text>
<text x="203.7" y="145.7">CONV_STEP</text>
<text x="138.6" y="150.8">IR_PLATFORM</text>
<text x="191.9" y="155.9">CONV_ENC_A</text>
<text x="194.5" y="153.4">CONV_ENC_B</text>
<text x="197" y="150.8">CONV_ENC_X</text>
<text x="189.4" y="158.4">CONV_HomeSensor</text>
<text x="10.3" y="185.9">D</text>
<text x="285.3" y="185.9">D</text>
<text x="35" y="199.9">1</text>
<text x="85" y="199.9">2</text>
<text x="135" y="199.9">3</text>
<text x="185" y="199.9">4</text>
<text x="235" y="199.9">5</text>
<text x="285" y="199.9">6</text>
</g>
<g font-size="1.3" fill="#008484">
<text x="23.5" y="27.8">C18</text>
<text x="34.6" y="28.8">+3.3VA</text>
<text x="23.6" y="30.3">1uF</text>
<text x="94.5" y="32.6">Conn_01x04</text>
<text x="99.1" y="30.1">J2</text>
<text x="13.5" y="40">GND</text>
<text x="23.5" y="40.5">C19</text>
<text x="41.9" y="36.4">PWR_FLAG</text>
<text x="42.5" y="40.2">FB1</text>
<text x="89.7" y="36.9">+3V3</text>
<text x="23" y="43">10nF</text>
<text x="38.9" y="42.8">FerriteBead</text>
<text x="102.1" y="47.9">GND</text>
<text x="13.5" y="52.7">GND</text>
<text x="27.2" y="65.6">C16</text>
<text x="38.1" y="65.6">C17</text>
<text x="38.6" y="61.6">GND</text>
<text x="53.1" y="63.1">+3V3</text>
<text x="15.8" y="66.6">GND</text>
<text x="27.4" y="68.2">1uF</text>
<text x="38.1" y="68.2">100nF</text>
<text x="18.8" y="73.3">+3V3</text>
<text x="66.9" y="76.7" transform="rotate(-90 66.9 76.7)">PA0</text>
<text x="69.4" y="76.7" transform="rotate(-90 69.4 76.7)">PA1</text>
<text x="72" y="76.7" transform="rotate(-90 72 76.7)">PA2</text>
<text x="74.5" y="76.7" transform="rotate(-90 74.5 76.7)">PA3</text>
<text x="77.1" y="76.7" transform="rotate(-90 77.1 76.7)">PA4</text>
<text x="79.6" y="76.7" transform="rotate(-90 79.6 76.7)">PA5</text>
<text x="82.1" y="76.7" transform="rotate(-90 82.1 76.7)">PA6</text>
<text x="84.7" y="76.7" transform="rotate(-90 84.7 76.7)">PA7</text>
<text x="87.2" y="76.7" transform="rotate(-90 87.2 76.7)">PA8</text>
<text x="89.8" y="76.7" transform="rotate(-90 89.8 76.7)">PA9</text>
<text x="92.3" y="77.9" transform="rotate(-90 92.3 77.9)">PA10</text>
<text x="94.8" y="77.9" transform="rotate(-90 94.8 77.9)">PA11</text>
<text x="97.4" y="77.9" transform="rotate(-90 97.4 77.9)">PA12</text>
<text x="99.9" y="77.9" transform="rotate(-90 99.9 77.9)">PA13</text>
<text x="102.5" y="77.9" transform="rotate(-90 102.5 77.9)">PA14</text>
<text x="105" y="77.9" transform="rotate(-90 105 77.9)">PA15</text>
<text x="110.1" y="76.9" transform="rotate(-90 110.1 76.9)">PB0</text>
<text x="112.6" y="76.9" transform="rotate(-90 112.6 76.9)">PB1</text>
<text x="115.2" y="76.9" transform="rotate(-90 115.2 76.9)">PB2</text>
<text x="117.7" y="76.9" transform="rotate(-90 117.7 76.9)">PB3</text>
<text x="120.2" y="76.9" transform="rotate(-90 120.2 76.9)">PB4</text>
<text x="122.8" y="76.9" transform="rotate(-90 122.8 76.9)">PB5</text>
<text x="125.3" y="76.9" transform="rotate(-90 125.3 76.9)">PB6</text>
<text x="127.9" y="76.9" transform="rotate(-90 127.9 76.9)">PB7</text>
<text x="130.4" y="76.9" transform="rotate(-90 130.4 76.9)">PB8</text>
<text x="132.9" y="76.9" transform="rotate(-90 132.9 76.9)">PB9</text>
<text x="153.3" y="76.9" transform="rotate(-90 153.3 76.9)">PC0</text>
<text x="155.8" y="76.9" transform="rotate(-90 155.8 76.9)">PC1</text>
<text x="163.4" y="76.9" transform="rotate(-90 163.4 76.9)">PC4</text>
<text x="166" y="76.9" transform="rotate(-90 166 76.9)">PC5</text>
<text x="168.5" y="76.9" transform="rotate(-90 168.5 76.9)">PC6</text>
<text x="171" y="76.9" transform="rotate(-90 171 76.9)">PC7</text>
<text x="173.6" y="76.9" transform="rotate(-90 173.6 76.9)">PC8</text>
<text x="176.1" y="76.9" transform="rotate(-90 176.1 76.9)">PC9</text>
<text x="196.4" y="76.9" transform="rotate(-90 196.4 76.9)">PD0</text>
<text x="199" y="76.9" transform="rotate(-90 199 76.9)">PD1</text>
<text x="201.5" y="76.9" transform="rotate(-90 201.5 76.9)">PD2</text>
<text x="204.1" y="76.9" transform="rotate(-90 204.1 76.9)">PD3</text>
<text x="206.6" y="76.9" transform="rotate(-90 206.6 76.9)">PD4</text>
<text x="209.1" y="76.9" transform="rotate(-90 209.1 76.9)">PD5</text>
<text x="211.7" y="76.9" transform="rotate(-90 211.7 76.9)">PD6</text>
<text x="214.2" y="76.9" transform="rotate(-90 214.2 76.9)">PD7</text>
<text x="216.8" y="76.9" transform="rotate(-90 216.8 76.9)">PD8</text>
<text x="219.3" y="76.9" transform="rotate(-90 219.3 76.9)">PD9</text>
<text x="23.6" y="81.4">100nF</text>
<text x="24.5" y="79.1">C10</text>
<text x="30.4" y="79.6">+3V3</text>
<text x="61.5" y="83.4">VDDA</text>
<text x="135.5" y="78.1" transform="rotate(-90 135.5 78.1)">PB10</text>
<text x="138" y="78.1" transform="rotate(-90 138 78.1)">PB11</text>
<text x="140.6" y="78.1" transform="rotate(-90 140.6 78.1)">PB12</text>
<text x="143.1" y="78.1" transform="rotate(-90 143.1 78.1)">PB13</text>
<text x="145.6" y="78.1" transform="rotate(-90 145.6 78.1)">PB14</text>
<text x="148.2" y="78.1" transform="rotate(-90 148.2 78.1)">PB15</text>
<text x="158.3" y="79.1" transform="rotate(-90 158.3 79.1)">PC2_C</text>
<text x="160.9" y="79.1" transform="rotate(-90 160.9 79.1)">PC3_C</text>
<text x="178.7" y="78.1" transform="rotate(-90 178.7 78.1)">PC10</text>
<text x="181.2" y="78.1" transform="rotate(-90 181.2 78.1)">PC11</text>
<text x="183.7" y="78.1" transform="rotate(-90 183.7 78.1)">PC12</text>
<text x="186.3" y="78.1" transform="rotate(-90 186.3 78.1)">PC13</text>
<text x="188.8" y="78.1" transform="rotate(-90 188.8 78.1)">PC14</text>
<text x="191.4" y="78.1" transform="rotate(-90 191.4 78.1)">PC15</text>
<text x="221.8" y="78.1" transform="rotate(-90 221.8 78.1)">PD10</text>
<text x="224.4" y="78.1" transform="rotate(-90 224.4 78.1)">PD11</text>
<text x="226.9" y="78.1" transform="rotate(-90 226.9 78.1)">PD12</text>
<text x="229.5" y="78.1" transform="rotate(-90 229.5 78.1)">PD13</text>
<text x="232" y="78.1" transform="rotate(-90 232 78.1)">PD14</text>
<text x="234.5" y="78.1" transform="rotate(-90 234.5 78.1)">PD15</text>
<text x="24.5" y="88">C11</text>
<text x="30.4" y="88.5">+3V3</text>
<text x="61.5" y="86">VDD33_USB</text>
<text x="61.5" y="88.5">VDD</text>
<text x="13.5" y="90.8">GND</text>
<text x="23.6" y="90.3">100nF</text>
<text x="61.5" y="93.6">VDD</text>
<text x="61.5" y="91">VDD</text>
<text x="240.1" y="95.7">STM32H743ZITx</text>
<text x="246.3" y="93.2">U5</text>
<text x="13.5" y="99.7">GND</text>
<text x="23.6" y="99.2">100nF</text>
<text x="24.5" y="96.9">C12</text>
<text x="30.4" y="97.4">+3V3</text>
<text x="61.5" y="101.2">VDD</text>
<text x="61.5" y="98.7">VDD</text>
<text x="61.5" y="96.1">VDD</text>
<text x="233.5" y="98.7">VSSA</text>
<text x="234.5" y="101.2">VSS</text>
<text x="24.5" y="105.8">C13</text>
<text x="30.4" y="106.3">+3V3</text>
<text x="61.5" y="106.3">VDD</text>
<text x="61.5" y="103.7">VDD</text>
<text x="13.5" y="108.6">GND</text>
<text x="23.6" y="108.1">100nF</text>
<text x="61.5" y="113.9">VDD</text>
<text x="61.5" y="111.4">VDD</text>
<text x="61.5" y="108.8">VDD</text>
<text x="13.5" y="117.4">GND</text>
<text x="23.6" y="116.9">100nF</text>
<text x="24.5" y="114.7">C14</text>
<text x="30.4" y="115.2">+3V3</text>
<text x="61.5" y="116.4">VBAT</text>
<text x="250.7" y="115.2">GND</text>
<text x="255.8" y="115.2">GND</text>
<text x="23.6" y="125.8">100nF</text>
<text x="24.5" y="123.5">C37</text>
<text x="30.4" y="124.1">+3V3</text>
<text x="13.5" y="126.3">GND</text>
<text x="66.9" y="127.8" transform="rotate(-90 66.9 127.8)">NRST</text>
<text x="72" y="127.8" transform="rotate(-90 72 127.8)">BOOT0</text>
<text x="77.1" y="127.8" transform="rotate(-90 77.1 127.8)">VREF+</text>
<text x="82.1" y="127.8" transform="rotate(-90 82.1 127.8)">PDR_ON</text>
<text x="87.2" y="127.8" transform="rotate(-90 87.2 127.8)">PH0</text>
<text x="89.8" y="127.8" transform="rotate(-90 89.8 127.8)">PH1</text>
<text x="94.8" y="127.8" transform="rotate(-90 94.8 127.8)">PG0</text>
<text x="97.4" y="127.8" transform="rotate(-90 97.4 127.8)">PG1</text>
<text x="99.9" y="127.8" transform="rotate(-90 99.9 127.8)">PG2</text>
<text x="102.5" y="127.8" transform="rotate(-90 102.5 127.8)">PG3</text>
<text x="105" y="127.8" transform="rotate(-90 105 127.8)">PG4</text>
<text x="107.5" y="127.8" transform="rotate(-90 107.5 127.8)">PG5</text>
<text x="110.1" y="127.8" transform="rotate(-90 110.1 127.8)">PG6</text>
<text x="112.6" y="127.8" transform="rotate(-90 112.6 127.8)">PG7</text>
<text x="115.2" y="127.8" transform="rotate(-90 115.2 127.8)">PG8</text>
<text x="117.7" y="127.8" transform="rotate(-90 117.7 127.8)">PG9</text>
<text x="120.2" y="127.8" transform="rotate(-90 120.2 127.8)">PG10</text>
<text x="122.8" y="127.8" transform="rotate(-90 122.8 127.8)">PG11</text>
<text x="125.3" y="127.8" transform="rotate(-90 125.3 127.8)">PG12</text>
<text x="127.9" y="127.8" transform="rotate(-90 127.9 127.8)">PG13</text>
<text x="130.4" y="127.8" transform="rotate(-90 130.4 127.8)">PG14</text>
<text x="132.9" y="127.8" transform="rotate(-90 132.9 127.8)">PG15</text>
<text x="138" y="127.8" transform="rotate(-90 138 127.8)">PF0</text>
<text x="140.6" y="127.8" transform="rotate(-90 140.6 127.8)">PF1</text>
<text x="143.1" y="127.8" transform="rotate(-90 143.1 127.8)">PF2</text>
<text x="145.6" y="127.8" transform="rotate(-90 145.6 127.8)">PF3</text>
<text x="148.2" y="127.8" transform="rotate(-90 148.2 127.8)">PF4</text>
<text x="150.7" y="127.8" transform="rotate(-90 150.7 127.8)">PF5</text>
<text x="153.3" y="127.8" transform="rotate(-90 153.3 127.8)">PF6</text>
<text x="155.8" y="127.8" transform="rotate(-90 155.8 127.8)">PF7</text>
<text x="158.3" y="127.8" transform="rotate(-90 158.3 127.8)">PF8</text>
<text x="160.9" y="127.8" transform="rotate(-90 160.9 127.8)">PF9</text>
<text x="163.4" y="127.8" transform="rotate(-90 163.4 127.8)">PF10</text>
<text x="166" y="127.8" transform="rotate(-90 166 127.8)">PF11</text>
<text x="168.5" y="127.8" transform="rotate(-90 168.5 127.8)">PF12</text>
<text x="171" y="127.8" transform="rotate(-90 171 127.8)">PF13</text>
<text x="173.6" y="127.8" transform="rotate(-90 173.6 127.8)">PF14</text>
<text x="176.1" y="127.8" transform="rotate(-90 176.1 127.8)">PF15</text>
<text x="181.2" y="127.8" transform="rotate(-90 181.2 127.8)">PE0</text>
<text x="183.7" y="127.8" transform="rotate(-90 183.7 127.8)">PE1</text>
<text x="186.3" y="127.8" transform="rotate(-90 186.3 127.8)">PE2</text>
<text x="188.8" y="127.8" transform="rotate(-90 188.8 127.8)">PE3</text>
<text x="191.4" y="127.8" transform="rotate(-90 191.4 127.8)">PE4</text>
<text x="193.9" y="127.8" transform="rotate(-90 193.9 127.8)">PE5</text>
<text x="196.4" y="127.8" transform="rotate(-90 196.4 127.8)">PE6</text>
<text x="199" y="127.8" transform="rotate(-90 199 127.8)">PE7</text>
<text x="201.5" y="127.8" transform="rotate(-90 201.5 127.8)">PE8</text>
<text x="204.1" y="127.8" transform="rotate(-90 204.1 127.8)">PE9</text>
<text x="206.6" y="127.8" transform="rotate(-90 206.6 127.8)">PE10</text>
<text x="209.1" y="127.8" transform="rotate(-90 209.1 127.8)">PE11</text>
<text x="211.7" y="127.8" transform="rotate(-90 211.7 127.8)">PE12</text>
<text x="214.2" y="127.8" transform="rotate(-90 214.2 127.8)">PE13</text>
<text x="216.8" y="127.8" transform="rotate(-90 216.8 127.8)">PE14</text>
<text x="219.3" y="127.8" transform="rotate(-90 219.3 127.8)">PE15</text>
<text x="224.4" y="127.8" transform="rotate(-90 224.4 127.8)">VCAP</text>
<text x="226.9" y="127.8" transform="rotate(-90 226.9 127.8)">VCAP</text>
<text x="13.5" y="135.2">GND</text>
<text x="23.6" y="134.7">100nF</text>
<text x="24.5" y="132.4">C38</text>
<text x="30.4" y="132.9">+3V3</text>
<text x="23.6" y="143.6">100nF</text>
<text x="24.5" y="141.3">C15</text>
<text x="30.4" y="141.8">+3V3</text>
<text x="72.4" y="143.1">R6</text>
<text x="85.6" y="138.8">+3V3</text>
<text x="233.9" y="139.3">C_VCAP1</text>
<text x="233.9" y="141.8">2.2uF</text>
<text x="249.2" y="139.3">C_VCAP2</text>
<text x="249.2" y="141.8">2.2uF</text>
<text x="13.5" y="144.1">GND</text>
<text x="56.1" y="148.4">100nF</text>
<text x="56.4" y="146.4">C22</text>
<text x="72.4" y="145.6">10k</text>
<text x="13.5" y="153">GND</text>
<text x="60.2" y="155.8">GND</text>
<text x="69.1" y="155.8">GND</text>
<text x="229.1" y="152">GND</text>
<text x="244.3" y="152">GND</text>
<text x="90.5" y="173.8">+3.3VA</text>
<text x="104.7" y="169.8">C23</text>
<text x="104.9" y="172.3">1uF</text>
<text x="29.7" y="178.2">GND</text>
<text x="39.9" y="178.2">GND</text>
<text x="80.5" y="179.9">PWR_FLAG</text>
<text x="28.5" y="182">C20</text>
<text x="28.7" y="183.7">1uF</text>
<text x="39.4" y="183.7">100nF</text>
<text x="39.4" y="182">C21</text>
<text x="104.3" y="185">10nF</text>
<text x="104.7" y="182.5">C24</text>
<text x="114.8" y="183.7">GND</text>
<text x="23.6" y="190.3">+3V3</text>
<text x="114.8" y="196.4">GND</text>
</g>
<g font-size="1.3" fill="#0000c2">
<text x="62.6" y="24.4">HEATING</text>
<text x="71.8" y="24.4">SYSTEMS</text>
<text x="108.6" y="38.4">BREAKING</text>
<text x="119.3" y="38.4">MECHANISM</text>
<text x="201.9" y="41.9">OIL</text>
<text x="206.3" y="41.9">PUMP</text>
<text x="167.4" y="42.9">ROTATING</text>
<text x="177.7" y="42.9">PLATE</text>
<text x="129.7" y="51.3">SCREEN</text>
<text x="138.6" y="51.3">SYSTEM</text>
<text x="206.9" y="51.6">SCREEN</text>
<text x="215.8" y="51.6">SYSTEM</text>
<text x="139.5" y="154.2">IR</text>
<text x="142.9" y="154.2">SENSORS</text>
<text x="189.6" y="161.5">CONVEYOR</text>
<text x="200.9" y="161.5">TRANSPORTATION</text>
<text x="218.4" y="161.5">SYSTEM</text>
</g>
<g font-size=".8" fill="#0000c2">
<text x="230.5" y="154">Low-ESR</text>
<text x="236.6" y="154">ceramic</text>
<text x="242" y="154">capacitor</text>
</g>
<g font-size=".5" fill="#0000c2">
<text x="53.4" y="53.3">BREAKING</text>
<text x="57.8" y="53.3">MECHANISM</text>
<text x="62.8" y="53.3">SERVO</text>
</g>
</svg>
